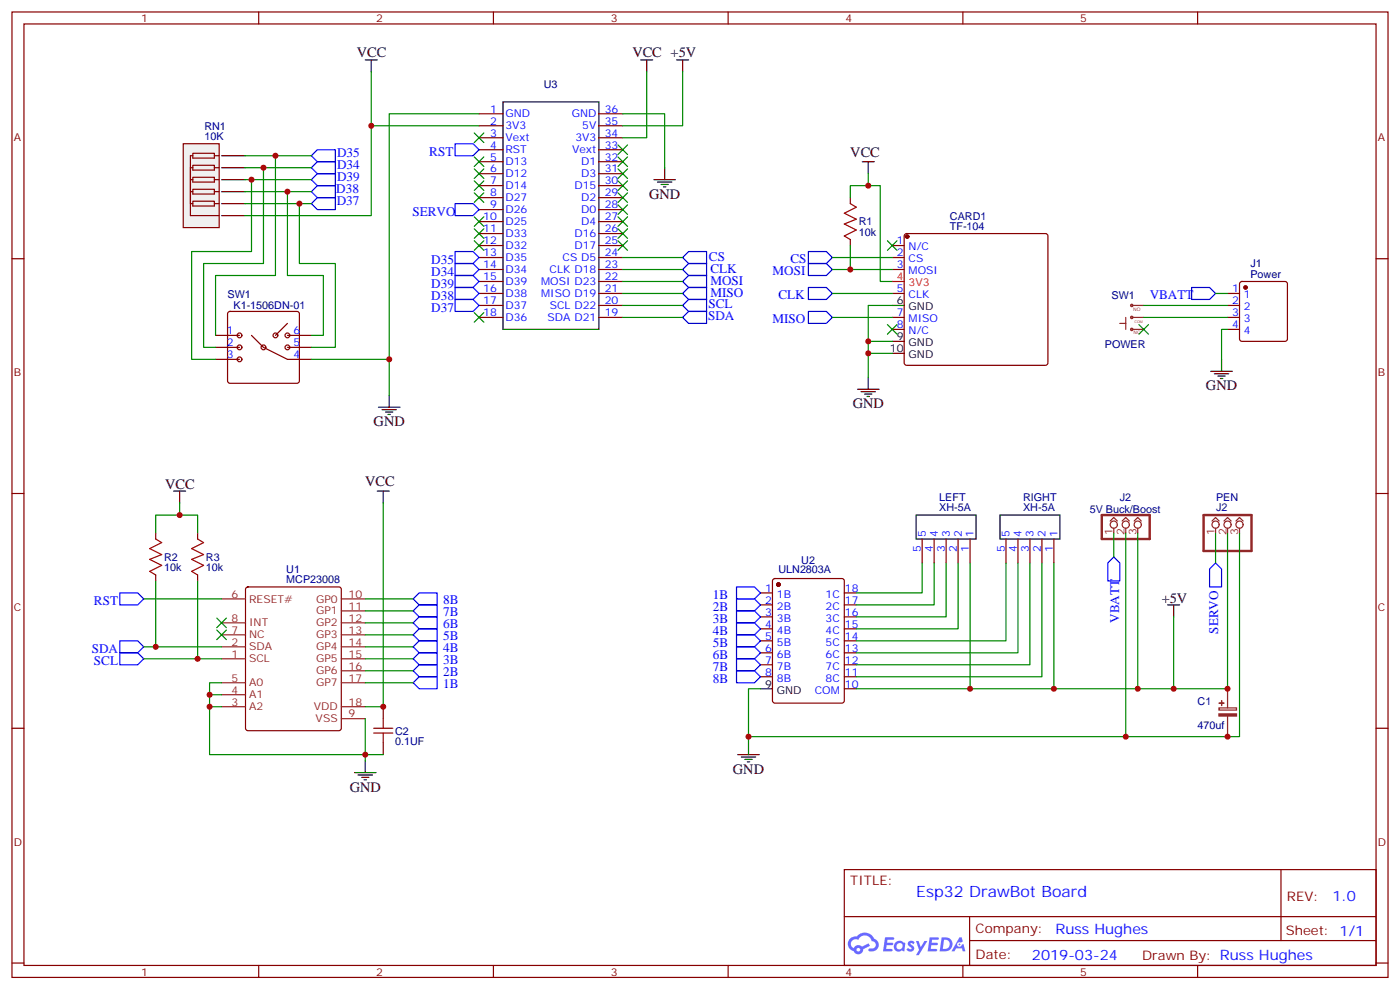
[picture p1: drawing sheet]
<svg xmlns="http://www.w3.org/2000/svg" width="412mm" height="292mm" viewBox="0 0 412 292" stroke-linecap="round" stroke-linejoin="round" font-family="sans-serif">
<g fill="none" stroke="#870000" stroke-width=".35">
<path d="M3.5 3.5h405.4v284.4h-405.4zM7.1 7.1h398.2v277.2h-398.2zM76.2 3.5v3.6M145.3 3.5v3.6M214.5 3.5v3.6M283.6 3.5v3.6M352.8 3.5v3.6M3.5 76.2h3.6M405.3 76.2h3.6M3.5 145.3h3.6M405.3 145.3h3.6M3.5 214.5h3.6"/>
<path d="M405.3 214.5h3.6M248.7 256.1h156.6v28.2h-156.6zM377.3 256.1v20.9M248.7 270h156.5M285.6 277h119.6M285.6 270v14.1M3.5 283.6h3.6M76.2 284.3v3.6M145.3 284.3v3.6M214.5 284.3v3.6M283.6 284.3v3.6M352.8 284.3v3.6"/>
<path d="M405.3 283.6h3.6"/>
</g>
<g fill="#5487ff">
<path d="M267.7 277.3a1.22 1.22 0 0 1 1.7 .3l-.4 .5a.47 .47 0 0 0-.3-.4 .47 .47 0 0 0-.5 .2l.1 .3a1.14 1.14 0 0 1 .8 1.7 1.14 1.14 0 0 1-1.9 0l-.2-.2 .5-.5 .7 .4a.29 .29 0 0 0 .3-.3 .29 .29 0 0 0-.2-.3 1.04 1.04 0 0 1-.6-1.7z"/>
<path d="M260.7 276h2.4l.3 .2-.2 .5-1.8 .1-.1 .8h1.5l.3 .4-.3 .4h-1.6l-.2 1.1h1.7l.2 .3-.2 .3-2.6 .1z"/>
<path d="M273.8 276h2.4l.3 .2-.1 .5-1.8 .1-.2 .8h1.6l.3 .4-.4 .4h-1.6l-.1 1.1h1.7l.2 .3-.2 .3-2.6 .1z"/>
<path d="M282.6 276.1h.7l.3 1.2-.6 .3a.69 .69 0 0 0-1 .3 .69 .69 0 0 0 .4 1 .69 .69 0 0 0 .9-.7l.5-.2 .6 2.2h-.8l-.2-.9h-1.8l-.5 .9h-.8z"/>
<path d="M269.8 277.1h.8l.6 1.8 1.1-1.8h.9l-2.6 4.2h-.8l.9-1.5z"/>
<path d="M277.4 276.1l-.6 4.1h1.3a2.11 2.11 0 0 0 2.5-2.1 2.11 2.11 0 0 0-2.5-2zM278.1 276.8a1.39 1.39 0 0 1 1.7 1.4 1.39 1.39 0 0 1-1.8 1.3h-.3z"/>
<path d="M263.7 277.7a1.54 1.54 0 0 0-.1 2.1 1.54 1.54 0 0 0 2.2 .2l.6 .2 .3-2.3-.2-.2-.4-.1a1.49 1.49 0 0 0-2.4 .1zM264 278.7a.94 .94 0 0 1 1.8 0 .94 .94 0 0 1-1.8 0z"/>
<path d="M250.4 276.4a2.18 2.18 0 0 0 1.1 3.7 1.44 1.44 0 0 0 1.6 1 1.44 1.44 0 0 0 1.2-1.5l2-1-.5-.8-1.9 1a1.47 1.47 0 0 0-2.4 .4 1.39 1.39 0 0 1-.7-1.9 1.39 1.39 0 0 1 2-.5 2.12 2.12 0 0 1 2.2-1.3 2.12 2.12 0 0 1 1.9 1.7 1.14 1.14 0 0 1 1.1 1.4 1.14 1.14 0 0 1-1.7 .8 .43 .43 0 0 0-.5 .3 .43 .43 0 0 0 .4 .5 1.98 1.98 0 0 0 2.5-1.2 1.98 1.98 0 0 0-1.2-2.5 3.1 3.1 0 0 0-5.3-.7l-.9 .1zM252.3 279.7a.55 .55 0 0 1 1.1 0 .55 .55 0 0 1-1.1 0z"/>
<circle cx="282.6" cy="278.1" r=".26"/>
</g>
<g fill="none" stroke="#870000" stroke-width=".35">
<path d="M141.1 37h7.1M141.1 33.5h7.1M176.4 37h7M176.4 33.5h7M141.1 40.6h7.1M141.1 44.1h7.1M141.1 47.6h7.1M141.1 51.2h7.1M141.1 54.7h7.1M141.1 58.2h7.1M176.4 40.6h7M176.4 44.1h7"/>
<path d="M176.4 47.6h7M176.4 51.2h7M176.4 54.7h7M176.4 58.2h7M141.1 72.3h7.1M141.1 75.8h7.1M141.1 79.4h7.1M141.1 61.7h7.1M141.1 65.3h7.1M141.1 68.8h7.1M176.4 72.3h7M176.4 75.8h7"/>
<path d="M176.4 79.4h7M176.4 61.7h7M176.4 65.3h7M176.4 68.8h7M262.8 72.3h3.5M262.8 75.8h3.5M262.8 79.4h3.5M266.6 69l.5-.2h40.9l.5 .2 .2 .5v37.4l-.3 .5-.4 .2h-40.9l-.5-.2-.3-.5v-37.4zM63.5 98.8h7.1M67.3 91.9l.4-.2h19.8l.5 .2 .2 .5v19.8l-.2 .5-.5 .2h-19.8l-.5-.2-.2-.5v-19.8zM74.1 98.8l3.5 3.5 7.1 3.5h7M84.7 95.2l-3.6 3.6"/>
<path d="M84.7 98.8h7M141.1 86.4h7.1M141.1 90h7.1M141.1 93.5h7.1M141.1 82.9h7.1M176.4 86.4h7M176.4 90h7M176.4 93.5h7M176.4 82.9h7M262.8 86.4h3.5M262.8 93.5h3.5M262.8 97h3.5"/>
<path d="M361.6 86.4h3.5M361.6 90h3.5M361.6 93.5h3.5M361.6 97h3.5M365.4 83.1l.4-.2h12.7l.5 .2 .2 .5v16.2l-.2 .5-.5 .2h-12.7l-.5-.2-.2-.5v-16.2zM63.5 102.3h7.1M63.5 105.8h7.1M84.7 102.3h7M271.6 158.8v7M275.2 158.8v7M278.7 158.8v7M282.2 158.8v7"/>
<path d="M285.8 158.8v7M296.3 158.8v7M299.9 158.8v7M303.4 158.8v7M306.9 158.8v7M310.4 158.8v7M72.6 173.1l.4-.2h26.8l.7 .4v41.2l-.4 .6-27.1 .1-.6-.5-.1-41.1zM224 174.6h3.5M224 178.2h3.5M227.8 170.6l.4-.2h19.8l.7 .4v35.6l-.5 .6-20 .1-.6-.5-.1-35.5zM248.7 174.6h3.5M248.7 178.2h3.5"/>
<path d="M224 181.7h3.5M224 185.2h3.5M224 188.7h3.5M224 192.3h3.5M224 195.8h3.5M224 199.3h3.5M248.7 181.7h3.5M248.7 185.2h3.5M248.7 188.7h3.5M248.7 192.3h3.5M248.7 195.8h3.5M248.7 199.3h3.5"/>
<path d="M112.9 208.1v3.6M112.9 218.7v3.5M248.7 202.8h3.5"/>
<circle cx="70.6" cy="98.8" r=".71"/>
<circle cx="81.1" cy="98.8" r=".71"/>
<circle cx="84.7" cy="98.8" r=".71"/>
<circle cx="70.6" cy="105.8" r=".71"/>
<circle cx="70.6" cy="102.3" r=".71"/>
<circle cx="77.6" cy="102.3" r=".71"/>
<circle cx="84.7" cy="102.3" r=".71"/>
</g>
<g fill="none" stroke="#8c2424" stroke-width=".35">
<path d="M329.8 95.2h1.8M331.6 93.5v3.5M333.4 97h3.5M333.4 93.5h3.5M333.4 90h3.5M327 153.5l1.1-1.1 1 1.1M328.1 155.6v1.4M330.6 153.5l1-1.1 1.1 1.1M331.6 155.6v1.4M334.1 153.5l1-1.1 1.1 1.1M335.1 155.6v1.4M357 153.5l1.1-1.1 1 1.1"/>
<path d="M358.1 155.6v1.4M360.5 153.5l1.1-1.1 1.1 1.1M361.6 155.6v1.4M364.1 153.5l1-1.1 1.1 1.1M365.1 155.6v1.4M65.3 176.4h7M100.5 176.4h7.1M100.5 179.9h7.1M65.3 183.4h7M65.3 187h7M65.3 190.5h7M65.3 194h7"/>
<path d="M100.5 183.4h7.1M100.5 187h7.1M100.5 190.5h7.1M100.5 194h7.1M100.5 197.6h7.1M65.3 201.1h7M65.3 208.1h7M65.3 204.6h7M100.5 201.1h7.1M100.5 208.1h7.1M100.5 211.7h7.1M359.1 208.5h5.1v.6h-5.1z"/>
<path d="M361.6 202.8v5.7M361.6 211v6"/>
<circle cx="333.4" cy="90" r=".35"/>
<circle cx="333.4" cy="97" r=".35"/>
<circle cx="333.4" cy="93.5" r=".35"/>
<circle cx="328.1" cy="154.5" r="1.06"/>
<circle cx="331.6" cy="154.5" r="1.06"/>
<circle cx="335.1" cy="154.5" r="1.06"/>
<circle cx="358.1" cy="154.5" r="1.06"/>
<circle cx="361.6" cy="154.5" r="1.06"/>
<circle cx="365.1" cy="154.5" r="1.06"/>
</g>
<g fill="#870000" stroke="#870000" stroke-width=".35">
<circle cx="229.3" cy="172.2" r=".53"/>
<circle cx="366.9" cy="84.7" r=".53"/>
<circle cx="267.2" cy="69.7" r=".53"/>
</g>
<path d="M148.2 30h28.2v67h-28.2zM262.8 90h3.5M262.8 100.5h3.5M262.8 104.1h3.5M269.9 151.7h17.6v7.1h-17.6zM294.6 151.7h17.6v7.1h-17.6zM224 202.8h3.5" fill="none" stroke="#000" stroke-width=".35"/>
<path d="M324.6 151.7h14.1v7.1h-14.1zM354.5 151.7h14.2v10.6h-14.2z" fill="none" stroke="#8c2424" stroke-width=".71"/>
<g fill="#8c2424" stroke="#8c2424" stroke-width=".35">
<path d="M359.1 210.3h5.1v.6h-5.1z"/>
<path d="M359.1 207.1h1.4z"/>
<path d="M359.8 206.4l.1 1.4z"/>
</g>
<path d="M110.1 214.5h5.6M110.1 215.9h5.6M112.9 211.7v2.8M112.9 215.9v2.8" fill="none" stroke="#a10000" stroke-width=".35"/>
<path d="M262.8 82.9h3.5" fill="none" stroke="#f00" stroke-width=".35"/>
<path d="M54 42.3h10.6v24.7h-10.6z" fill="#f0f0f0" stroke="#870000" stroke-width=".35"/>
<g fill="none" stroke="#870000" stroke-width=".35">
<path d="M56.1 60h.7M56.1 56.4h.7M56.1 52.9h.7M56.1 49.4h.7M56.8 59.3h6.3v1.4h-6.3zM56.8 55.7h6.3v1.5h-6.3zM56.8 52.2h6.3v1.4h-6.3zM56.8 48.7h6.3v1.4h-6.3zM56.8 45.2h6.3v1.4h-6.3zM56.8 45.9h-.7v17.6h8.5M63.1 60h1.5M63.1 56.4h1.5"/>
<path d="M63.1 52.9h1.5M63.1 49.4h1.5M63.1 45.9h1.5M250.5 58.2v1.8M250.5 70.6v1.7M45.9 157v1.8M58.2 157v1.8M45.9 169.3v1.8M58.2 169.3v1.8"/>
</g>
<g fill="none" stroke="#000" stroke-width=".35">
<path d="M107.6 17.6h3.5M109.4 17.6v3.6M188.7 17.6h3.6M190.5 17.6v3.6M199.3 17.6h3.5M201.1 17.6v3.6M65.3 60h7M65.3 56.4h7M65.3 52.9h7M65.3 49.4h7M65.3 45.9h7M192.6 52.9h6.4"/>
<path d="M193.7 53.6h4.2M194.7 54.3h2.1M195.4 55h.7M195.8 49.4v3.5M254 47.6h3.5M255.8 47.6v3.6M65.3 63.5h7M111.5 119.9h6.3M114.7 116.4v3.5M252.6 114.7h6.3M253.6 115.4h4.3M254.7 116.1h2.1"/>
<path d="M255.4 116.8h.7M255.8 111.1v3.6M356.7 109.4h6.3M357.7 110.1h4.2M358.8 110.8h2.1M359.5 111.5h.7M359.8 105.8v3.6M112.5 120.7h4.3M113.6 121.4h2.1M114.3 122.1h.7M51.2 144.6h3.5M52.9 144.6v3.6"/>
<path d="M111.1 144.6h3.6M112.9 144.6v3.6M344 178.2h3.5M345.7 178.2v3.5M220.5 218.7v3.5M104.4 227.5h6.4M105.5 228.2h4.2M106.5 229h2.2M107.2 229.7h.7M107.6 224v3.5M217.3 222.2h6.4M218.4 223h4.2"/>
<path d="M219.4 223.7h2.1M220.1 224.4h.7"/>
</g>
<path d="M250.5 60l1.7 1-3.5 1.8 3.5 1.8-3.5 1.4 3.5 1.7-3.5 1.8 1.8 1.1M45.9 158.8l1.7 1-3.5 1.8 3.5 1.7-3.5 1.4 3.5 1.8-3.5 1.8 1.8 1M58.2 158.8l1.8 1-3.6 1.8 3.6 1.7-3.6 1.4 3.6 1.8-3.6 1.8 1.8 1" fill="none" stroke="#a10000" stroke-width=".35"/>
<g fill="none" stroke="#00f" stroke-width=".35">
<path d="M91.7 45.9l1.8-1.8h5.3v3.5h-5.3zM91.7 52.9l1.8-1.7h5.3v3.5h-5.3zM91.7 49.4l1.8-1.8h5.3v3.6h-5.3zM91.7 56.4l1.8-1.7h5.3v3.5h-5.3zM91.7 60l1.8-1.8h5.3v3.5h-5.3zM134.1 42.3h5.2l1.8 1.8-1.8 1.8h-5.2zM134.1 60h5.2l1.8 1.7-1.8 1.8h-5.2zM134.1 77.6h5.2l1.8 1.8-1.8 1.7h-5.2zM134.1 74.1h5.2l1.8 1.7-1.8 1.8h-5.2zM201.1 75.8l1.7-1.7h5.3v3.5h-5.3zM201.1 79.4l1.7-1.8h5.3v3.5h-5.3zM238.1 77.6h5.3l1.8 1.8-1.8 1.7h-5.3z"/>
<path d="M238.1 74.1h5.3l1.8 1.7-1.8 1.8h-5.3zM134.1 88.2h5.2l1.8 1.8-1.8 1.7h-5.2zM134.1 84.7h5.2l1.8 1.7-1.8 1.8h-5.2zM134.1 81.1h5.2l1.8 1.8-1.8 1.8h-5.2zM201.1 93.5l1.7-1.8h5.3v3.5h-5.3zM201.1 90l1.7-1.8h5.3v3.5h-5.3zM201.1 82.9l1.7-1.8h5.3v3.6h-5.3zM201.1 86.4l1.7-1.7h5.3v3.5h-5.3zM238.1 84.7h5.3l1.8 1.7-1.8 1.8h-5.3zM238.1 91.7h5.3l1.8 1.8-1.8 1.7h-5.3zM351 84.7h5.3l1.8 1.7-1.8 1.8h-5.3zM35.3 174.6h5.3l1.7 1.8-1.7 1.8h-5.3z"/>
<path d="M121.7 179.9l1.8-1.7h5.3v3.5h-5.3zM121.7 176.4l1.8-1.8h5.3v3.6h-5.3zM217 172.9h5.2l1.8 1.7-1.8 1.8h-5.2zM217 176.4h5.2l1.8 1.8-1.8 1.7h-5.2zM217 179.9h5.2l1.8 1.8-1.8 1.7h-5.2zM326.3 165.8l1.8-1.8 1.7 1.8v5.3h-3.5zM358.1 165.8l1.7 1.8v5.3h-3.5v-5.3zM35.3 188.7h5.3l1.7 1.8-1.7 1.8h-5.3zM35.3 192.3h5.3l1.7 1.7-1.7 1.8h-5.3zM121.7 197.6l1.8-1.8h5.3v3.5h-5.3zM121.7 194l1.8-1.7h5.3v3.5h-5.3zM121.7 190.5l1.8-1.8h5.3v3.6h-5.3z"/>
<path d="M121.7 187l1.8-1.8h5.3v3.5h-5.3zM121.7 183.4l1.8-1.7h5.3v3.5h-5.3zM217 183.4h5.2l1.8 1.8-1.8 1.8h-5.2zM217 187h5.2l1.8 1.7-1.8 1.8h-5.2zM217 190.5h5.2l1.8 1.8-1.8 1.7h-5.2zM217 194h5.2l1.8 1.8-1.8 1.8h-5.2zM217 197.6h5.2l1.8 1.7-1.8 1.8h-5.2zM121.7 201.1l1.8-1.8h5.3v3.5h-5.3z"/>
</g>
<g fill="none" stroke="#008700" stroke-width=".35">
<path d="M109.4 21.2v15.8M141.1 37h-31.7v26.5h-37.1M141.1 33.5h-26.4v72.3h-23M183.4 33.5h12.4v15.9M190.5 21.2v19.4h-7.1M201.1 21.2v15.8h-17.7M72.3 45.9h19.4M72.3 49.4h19.4M72.3 52.9h19.4M72.3 56.4h19.4M72.3 60h19.4M74.1 52.9v21.2h-17.7v31.7h7.1"/>
<path d="M77.6 49.4v28.2h-17.6v24.7h3.5M81.1 45.9v35.2h-17.6v17.7M84.7 56.4v24.7h10.5v17.7h-3.5M88.2 60v17.6h10.6v24.7h-7.1M255.8 54.7h3.5v28.2h3.5M255.8 51.2v3.5h-5.3v3.5M183.4 75.8h17.7M183.4 79.4h17.7M245.2 75.8h17.6M245.2 79.4h17.6M250.5 72.3v7.1M183.4 90h17.7"/>
<path d="M183.4 93.5h17.7M183.4 86.4h17.7M183.4 82.9h17.7M245.2 93.5h17.6M245.2 86.4h17.6M262.8 90h-7v14.1M336.9 90h24.7M336.9 93.5h24.7M358.1 86.4h3.5M361.6 97h-1.8v8.8M114.7 105.8v10.6M255.8 100.5h7"/>
<path d="M262.8 104.1h-7v7M45.9 157v-5.3h12.3v5.3M52.9 148.2v3.5M112.9 148.2v59.9h-5.3M328.1 157v7M331.6 157v60M335.1 157v45.8M358.1 157v8.8M361.6 157v45.8h-51.2M365.1 157v60h-144.6M42.3 176.4h23M45.9 171.1v19.4"/>
<path d="M58.2 171.1v22.9M107.6 176.4h14.1M107.6 179.9h14.1M271.6 165.8v8.8h-19.4M275.2 165.8v12.4h-23M278.7 165.8v15.9h-26.5M282.2 165.8v19.4h-30M285.8 165.8v37M296.3 165.8v22.9h-44.1M299.9 165.8v26.5h-47.7M303.4 165.8v30h-51.2M306.9 165.8v33.5h-54.7"/>
<path d="M310.4 165.8v37h-58.2M42.3 190.5h23M42.3 194h23M107.6 183.4h14.1M107.6 187h14.1M107.6 190.5h14.1M107.6 194h14.1M107.6 197.6h14.1M345.7 181.7v21.1M61.7 204.6h3.6M61.7 208.1h3.6M65.3 201.1h-3.6v21.1h51.2"/>
<path d="M107.6 201.1h14.1M107.6 211.7v12.3M224 202.8h-3.5v15.9"/>
</g>
<g fill="#c00">
<circle cx="335.1" cy="202.8" r=".88"/>
<circle cx="109.4" cy="37" r=".88"/>
<circle cx="58.2" cy="194" r=".88"/>
<circle cx="255.8" cy="54.7" r=".88"/>
<circle cx="250.5" cy="79.4" r=".88"/>
<circle cx="114.7" cy="105.8" r=".88"/>
<circle cx="220.5" cy="217" r=".88"/>
<circle cx="361.6" cy="217" r=".88"/>
<circle cx="361.6" cy="202.8" r=".88"/>
<circle cx="310.4" cy="202.8" r=".88"/>
<circle cx="84.7" cy="56.4" r=".88"/>
<circle cx="77.6" cy="49.4" r=".88"/>
<circle cx="285.8" cy="202.8" r=".88"/>
<circle cx="81.1" cy="45.9" r=".88"/>
<circle cx="74.1" cy="52.9" r=".88"/>
<circle cx="88.2" cy="60" r=".88"/>
<circle cx="345.7" cy="202.8" r=".88"/>
<circle cx="112.9" cy="208.1" r=".88"/>
<circle cx="61.7" cy="208.1" r=".88"/>
<circle cx="61.7" cy="204.6" r=".88"/>
<circle cx="107.6" cy="222.2" r=".88"/>
<circle cx="255.8" cy="100.5" r=".88"/>
<circle cx="255.8" cy="104.1" r=".88"/>
<circle cx="45.9" cy="190.5" r=".88"/>
<circle cx="52.9" cy="151.7" r=".88"/>
<circle cx="331.6" cy="217" r=".88"/>
</g>
<g fill="#c00" stroke="#008700" stroke-width=".35">
<path d="M63.9 182l2.8 2.9zM66.7 182l-2.8 2.9z"/>
<path d="M63.9 185.6l2.8 2.8zM63.9 188.4l2.8-2.8z"/>
<path d="M335.5 95.6l2.8 2.8zM338.3 95.6l-2.8 2.8z"/>
<path d="M261.4 95.6l2.8 2.8zM261.4 98.4l2.8-2.8z"/>
<path d="M139.7 70.9l2.8 2.8zM139.7 73.7l2.8-2.8z"/>
<path d="M139.7 67.4l2.8 2.8zM142.5 67.4l-2.8 2.8z"/>
<path d="M182 46.2l2.9 2.8zM184.9 46.2l-2.9 2.8z"/>
<path d="M182 49.7l2.9 2.9zM184.9 49.7l-2.9 2.9z"/>
<path d="M182 53.3l2.9 2.8zM184.9 53.3l-2.9 2.8z"/>
<path d="M182 56.8l2.9 2.8zM184.9 56.8l-2.9 2.8z"/>
<path d="M182 60.3l2.9 2.8zM184.9 60.3l-2.9 2.8z"/>
<path d="M182 63.9l2.9 2.8zM184.9 63.9l-2.9 2.8z"/>
<path d="M182 67.4l2.9 2.8zM184.9 67.4l-2.9 2.8z"/>
<path d="M139.7 92.1l2.8 2.8zM142.5 92.1l-2.8 2.8z"/>
<path d="M139.7 46.2l2.8 2.8zM142.5 46.2l-2.8 2.8z"/>
<path d="M139.7 49.7l2.8 2.9zM142.5 49.7l-2.8 2.9z"/>
<path d="M139.7 53.3l2.8 2.8zM142.5 53.3l-2.8 2.8z"/>
<path d="M139.7 56.8l2.8 2.8zM142.5 56.8l-2.8 2.8z"/>
<path d="M139.7 63.9l2.8 2.8zM142.5 63.9l-2.8 2.8z"/>
<path d="M261.4 70.9l2.8 2.8zM261.4 73.7l2.8-2.8z"/>
<path d="M139.7 39.2l2.8 2.8zM142.5 39.2l-2.8 2.8z"/>
<path d="M182 42.7l2.9 2.8zM184.9 42.7l-2.9 2.8z"/>
<path d="M182 70.9l2.9 2.8zM182 73.7l2.9-2.8z"/>
</g>
<text font-size="4.6" fill="#00f" x="269.9" y="264">Esp32 DrawBot Board</text>
<g font-size="4.2">
<text x="105.1" y="16.9">VCC</text>
<text x="186.3" y="16.9">VCC +5V</text>
<text x="250.5" y="46.1">VCC</text>
<text x="191.2" y="58.6">GND</text>
<text x="355.2" y="115">GND</text>
<text x="110.1" y="125.6">GND</text>
<text x="251.2" y="120.3">GND</text>
<text x="48.7" y="143.9">VCC</text>
<text x="107.6" y="143.1">VCC</text>
<text x="342.2" y="177.4">+5V</text>
<text x="215.9" y="227.9">GND</text>
<text x="103" y="233.2">GND</text>
</g>
<g font-size="4.2" fill="#00f">
<text x="392.5" y="265.4">1.0</text>
<text x="310.9" y="274.9">Russ Hughes</text>
<text x="304" y="282.7">2019-03-24</text>
</g>
<g font-size="3.9" fill="#00f">
<text x="99.3" y="46.3">D35</text>
<text x="126.5" y="45.9">RST</text>
<text x="99.3" y="53.4">D39</text>
<text x="99.3" y="49.8">D34</text>
<text x="99" y="56.9">D38</text>
<text x="99.2" y="60.4">D37</text>
<text x="121.5" y="63.5">SERVO</text>
<text x="127.1" y="77.7">D35</text>
<text x="208.8" y="76.8">CS</text>
<text x="232.8" y="77.5">CS</text>
<text x="127.1" y="81.3">D34</text>
<text x="209.3" y="83.9">MOSI</text>
<text x="209.3" y="80.4">CLK</text>
<text x="227.5" y="81">MOSI</text>
<text x="127.1" y="88.3">D38</text>
<text x="127.1" y="84.8">D39</text>
<text x="209.3" y="87.4">MISO</text>
<text x="229.3" y="88.1">CLK</text>
<text x="338.7" y="88">VBATT</text>
<text x="127.1" y="91.9">D37</text>
<text x="208.6" y="94.2">SDA</text>
<text x="208.7" y="90.7">SCL</text>
<text x="227.5" y="95.1">MISO</text>
<text x="27.7" y="178.2">RST</text>
<text x="130.5" y="178">8B</text>
<text x="210" y="176.5">1B</text>
<text x="130.5" y="185">6B</text>
<text x="130.5" y="181.5">7B</text>
<text x="210" y="180.1">2B</text>
<text x="210" y="183.6">3B</text>
<text x="329.7" y="183.4" transform="rotate(-90 329.7 183.4)">VBATT</text>
<text x="130.5" y="188.6">5B</text>
<text x="210" y="187.1">4B</text>
<text x="210" y="190.6">5B</text>
<text x="358.8" y="186.7" transform="rotate(-90 358.8 186.7)">SERVO</text>
<text x="27" y="192.3">SDA</text>
<text x="27.7" y="195.8">SCL</text>
<text x="130.5" y="195.6">3B</text>
<text x="130.5" y="192.1">4B</text>
<text x="210" y="194.2">6B</text>
<text x="210" y="197.7">7B</text>
<text x="130.5" y="202.7">1B</text>
<text x="130.5" y="199.1">2B</text>
<text x="210" y="201.2">8B</text>
</g>
<g font-size="3.9" fill="#800">
<text x="250.5" y="260.7">TITLE:</text>
<text x="379.1" y="265.4">REV:</text>
<text x="287.4" y="274.9">Company:</text>
<text x="378.7" y="275.5">Sheet: 1/1</text>
<text x="287.4" y="282.6">Date:</text>
<text x="336.4" y="282.7">Drawn By: Russ Hughes</text>
</g>
<g font-size="3.2" fill="#800">
<text x="41.6" y="6.5">1</text>
<text x="110.8" y="6.5">2</text>
<text x="179.9" y="6.5">3</text>
<text x="249.1" y="6.5">4</text>
<text x="318.2" y="6.5">5</text>
<text x="4.1" y="41.6">A</text>
<text x="405.9" y="41.6">A</text>
<text x="4.1" y="110.8">B</text>
<text x="405.9" y="110.8">B</text>
<text x="4.1" y="179.9">C</text>
<text x="405.9" y="179.9">C</text>
<text x="4.1" y="249.1">D</text>
<text x="405.9" y="249.1">D</text>
<text x="41.6" y="287.3">1</text>
<text x="110.8" y="287.3">2</text>
<text x="179.9" y="287.3">3</text>
<text x="249.1" y="287.3">4</text>
<text x="318.2" y="287.3">5</text>
</g>
<g font-size="3.2" fill="#000080">
<text x="160.2" y="25.8">U3</text>
<text x="60.2" y="41.3">10K</text>
<text x="60.2" y="38.2">RN1</text>
<text x="279.8" y="64.7">CARD1</text>
<text x="252.9" y="69.6">10k</text>
<text x="252.9" y="66.4">R1</text>
<text x="279.8" y="67.7">TF-104</text>
<text x="368.3" y="81.8">Power</text>
<text x="368.3" y="78.6">J1</text>
<text x="67" y="87.7">SW1</text>
<text x="327.4" y="88.2">SW1</text>
<text x="68.8" y="91.1">K1-1506DN-01</text>
<text x="325.5" y="102.6">POWER</text>
<text x="276.7" y="147.5">LEFT</text>
<text x="301.4" y="147.5">RIGHT</text>
<text x="329.9" y="147.6">J2</text>
<text x="358.2" y="147.6">PEN</text>
<text x="276.7" y="150.6">XH-5A</text>
<text x="301.4" y="150.6">XH-5A</text>
<text x="321" y="151.2">5V Buck/Boost</text>
<text x="358.2" y="150.6">J2</text>
<text x="48.3" y="165.2">R2</text>
<text x="60.7" y="165.2">R3</text>
<text x="236" y="166.1">U2</text>
<text x="48.3" y="168.3">10k</text>
<text x="60.7" y="168.3">10k</text>
<text x="84.3" y="171.8">MCP23008</text>
<text x="84.3" y="168.6">U1</text>
<text x="229.3" y="168.8">ULN2803A</text>
<text x="352.8" y="207.6">C1</text>
<text x="352.8" y="214.7">470uf</text>
<text x="116.4" y="219.5">0.1UF</text>
<text x="116.4" y="216.4">C2</text>
</g>
<g font-size="3.2" fill="#00f">
<text x="144.4" y="33.2">1</text>
<text x="148.9" y="34.6">GND</text>
<text x="168.4" y="34.6">GND</text>
<text x="178.2" y="33.2">36</text>
<text x="144.4" y="36.7">2</text>
<text x="144.4" y="40.2">3</text>
<text x="148.9" y="38.1">3V3</text>
<text x="148.9" y="41.6">Vext</text>
<text x="169.5" y="41.6">3V3</text>
<text x="171.5" y="38.1">5V</text>
<text x="178.2" y="40.2">34</text>
<text x="178.2" y="36.7">35</text>
<text x="144.4" y="43.7">4</text>
<text x="144.4" y="47.3">5</text>
<text x="148.9" y="45.2">RST</text>
<text x="168.5" y="45.2">Vext</text>
<text x="178.2" y="47.3">32</text>
<text x="178.2" y="43.7">33</text>
<text x="144.4" y="50.8">6</text>
<text x="148.9" y="48.7">D13</text>
<text x="148.9" y="52.2">D12</text>
<text x="171.2" y="52.2">D3</text>
<text x="171.2" y="48.7">D1</text>
<text x="178.2" y="50.8">31</text>
<text x="144.4" y="54.3">7</text>
<text x="144.4" y="57.9">8</text>
<text x="148.9" y="55.7">D14</text>
<text x="148.9" y="59.3">D27</text>
<text x="169.2" y="55.7">D15</text>
<text x="171.2" y="59.3">D2</text>
<text x="178.2" y="57.9">29</text>
<text x="178.2" y="54.3">30</text>
<text x="142.4" y="64.9">10</text>
<text x="144.4" y="61.4">9</text>
<text x="148.9" y="62.8">D26</text>
<text x="171.2" y="62.8">D0</text>
<text x="178.2" y="64.9">27</text>
<text x="178.2" y="61.4">28</text>
<text x="142.4" y="68.4">11</text>
<text x="142.4" y="72">12</text>
<text x="148.9" y="66.3">D25</text>
<text x="148.9" y="69.9">D33</text>
<text x="169.2" y="69.9">D16</text>
<text x="171.2" y="66.3">D4</text>
<text x="178.2" y="72">25</text>
<text x="178.2" y="68.4">26</text>
<text x="264.2" y="72">1</text>
<text x="142.4" y="75.5">13</text>
<text x="148.9" y="73.4">D32</text>
<text x="148.9" y="76.9">D35</text>
<text x="165.7" y="76.9">CS D5</text>
<text x="169.2" y="73.4">D17</text>
<text x="178.2" y="75.5">24</text>
<text x="264.2" y="75.5">2</text>
<text x="267.7" y="73.7">N/C</text>
<text x="267.7" y="77.3">CS</text>
<text x="142.4" y="79">14</text>
<text x="142.4" y="82.6">15</text>
<text x="148.9" y="80.4">D34</text>
<text x="148.9" y="84">D39</text>
<text x="159.4" y="84">MOSI D23</text>
<text x="161.9" y="80.4">CLK D18</text>
<text x="178.2" y="82.6">22</text>
<text x="178.2" y="79">23</text>
<text x="264.2" y="79">3</text>
<text x="267.7" y="80.8">MOSI</text>
<text x="142.4" y="86.1">16</text>
<text x="142.4" y="89.6">17</text>
<text x="148.9" y="87.5">D38</text>
<text x="159.4" y="87.5">MISO D19</text>
<text x="178.2" y="89.6">20</text>
<text x="178.2" y="86.1">21</text>
<text x="264.2" y="86.1">5</text>
<text x="267.7" y="87.8">CLK</text>
<text x="362.9" y="86.1">1</text>
<text x="362.9" y="89.6">2</text>
<text x="366.4" y="87.8">1</text>
<text x="142.4" y="93.1">18</text>
<text x="148.9" y="91">D37</text>
<text x="148.9" y="94.5">D36</text>
<text x="161.3" y="94.5">SDA D21</text>
<text x="161.9" y="91">SCL D22</text>
<text x="178.2" y="93.1">19</text>
<text x="264.2" y="93.1">7</text>
<text x="267.7" y="94.9">MISO</text>
<text x="362.9" y="93.1">3</text>
<text x="366.4" y="91.4">2</text>
<text x="366.4" y="94.9">3</text>
<text x="66.8" y="98.4">1</text>
<text x="66.8" y="102">2</text>
<text x="86.4" y="102">5</text>
<text x="86.4" y="98.4">6</text>
<text x="264.2" y="96.7">8</text>
<text x="267.7" y="98.4">N/C</text>
<text x="362.9" y="96.7">4</text>
<text x="366.4" y="98.4">4</text>
<text x="66.8" y="105.5">3</text>
<text x="86.4" y="105.5">4</text>
<text x="272.7" y="158" transform="rotate(-90 272.7 158)">5</text>
<text x="276.2" y="158" transform="rotate(-90 276.2 158)">4</text>
<text x="279.8" y="158" transform="rotate(-90 279.8 158)">3</text>
<text x="283.3" y="158" transform="rotate(-90 283.3 158)">2</text>
<text x="286.8" y="158" transform="rotate(-90 286.8 158)">1</text>
<text x="297.4" y="158" transform="rotate(-90 297.4 158)">5</text>
<text x="300.9" y="158" transform="rotate(-90 300.9 158)">4</text>
<text x="304.4" y="158" transform="rotate(-90 304.4 158)">3</text>
<text x="308" y="158" transform="rotate(-90 308 158)">2</text>
<text x="311.5" y="158" transform="rotate(-90 311.5 158)">1</text>
<text x="271.3" y="162.5" transform="rotate(-90 271.3 162.5)">5</text>
<text x="274.8" y="162.5" transform="rotate(-90 274.8 162.5)">4</text>
<text x="278.3" y="162.5" transform="rotate(-90 278.3 162.5)">3</text>
<text x="281.9" y="162.5" transform="rotate(-90 281.9 162.5)">2</text>
<text x="285.4" y="162.5" transform="rotate(-90 285.4 162.5)">1</text>
<text x="296" y="162.5" transform="rotate(-90 296 162.5)">5</text>
<text x="299.5" y="162.5" transform="rotate(-90 299.5 162.5)">4</text>
<text x="303" y="162.5" transform="rotate(-90 303 162.5)">3</text>
<text x="306.6" y="162.5" transform="rotate(-90 306.6 162.5)">2</text>
<text x="310.1" y="162.5" transform="rotate(-90 310.1 162.5)">1</text>
<text x="225.3" y="174.3">1</text>
<text x="225.3" y="177.8">2</text>
<text x="228.8" y="176">1B</text>
<text x="228.8" y="179.6">2B</text>
<text x="243.2" y="179.6">2C</text>
<text x="243.2" y="176">1C</text>
<text x="248.9" y="177.8">17</text>
<text x="248.9" y="174.3">18</text>
<text x="225.3" y="181.3">3</text>
<text x="225.3" y="184.9">4</text>
<text x="228.8" y="183.1">3B</text>
<text x="243.2" y="183.1">3C</text>
<text x="248.9" y="184.9">15</text>
<text x="248.9" y="181.3">16</text>
<text x="225.3" y="188.4">5</text>
<text x="225.3" y="191.9">6</text>
<text x="228.8" y="186.6">4B</text>
<text x="228.8" y="190.1">5B</text>
<text x="243.2" y="190.1">5C</text>
<text x="243.2" y="186.6">4C</text>
<text x="248.9" y="191.9">13</text>
<text x="248.9" y="188.4">14</text>
<text x="225.3" y="195.4">7</text>
<text x="228.8" y="193.7">6B</text>
<text x="228.8" y="197.2">7B</text>
<text x="243.2" y="197.2">7C</text>
<text x="243.2" y="193.7">6C</text>
<text x="248.9" y="195.4">12</text>
<text x="225.3" y="199">8</text>
<text x="228.8" y="200.7">8B</text>
<text x="243.2" y="200.7">8C</text>
<text x="248.9" y="202.5">10</text>
<text x="248.9" y="199">11</text>
<text x="240" y="204.3">COM</text>
</g>
<g font-size="3.2" fill="#f00">
<text x="264.2" y="82.6">4</text>
<text x="267.7" y="84.3">3V3</text>
</g>
<g font-size="3.2">
<text x="264.2" y="89.6">6</text>
<text x="267.7" y="91.4">GND</text>
<text x="264.2" y="100.2">9</text>
<text x="267.7" y="102">GND</text>
<text x="262.1" y="103.7">10</text>
<text x="267.7" y="105.5">GND</text>
<text x="225.3" y="202.5">9</text>
<text x="228.8" y="204.3">GND</text>
</g>
<g font-size="3.2" fill="#8d2323">
<text x="327.7" y="157.6" transform="rotate(-90 327.7 157.6)">1</text>
<text x="331.3" y="157.6" transform="rotate(-90 331.3 157.6)">2</text>
<text x="334.8" y="157.6" transform="rotate(-90 334.8 157.6)">3</text>
<text x="357.7" y="157.6" transform="rotate(-90 357.7 157.6)">1</text>
<text x="361.2" y="157.6" transform="rotate(-90 361.2 157.6)">2</text>
<text x="364.8" y="157.6" transform="rotate(-90 364.8 157.6)">3</text>
<text x="68.2" y="176">6</text>
<text x="73.4" y="177.4">RESET#</text>
<text x="93.1" y="177.4">GP0</text>
<text x="102.7" y="176">10</text>
<text x="102.7" y="179.6">11</text>
<text x="68.2" y="183.1">8</text>
<text x="73.4" y="184.5">INT</text>
<text x="93.1" y="181">GP1</text>
<text x="93.1" y="184.5">GP2</text>
<text x="102.7" y="183.1">12</text>
<text x="68.2" y="190.1">2</text>
<text x="68.2" y="186.6">7</text>
<text x="73.4" y="191.6">SDA</text>
<text x="73.4" y="188">NC</text>
<text x="93.1" y="188">GP3</text>
<text x="93.1" y="191.6">GP4</text>
<text x="102.7" y="186.6">13</text>
<text x="102.7" y="190.1">14</text>
<text x="68.2" y="193.7">1</text>
<text x="73.4" y="195.1">SCL</text>
<text x="93.1" y="195.1">GP5</text>
<text x="102.7" y="193.7">15</text>
<text x="102.7" y="197.2">16</text>
<text x="68.2" y="200.7">5</text>
<text x="73.4" y="202.1">A0</text>
<text x="93.1" y="198.6">GP6</text>
<text x="93.1" y="202.1">GP7</text>
<text x="102.7" y="200.7">17</text>
<text x="68.2" y="204.3">4</text>
<text x="68.2" y="207.8">3</text>
<text x="73.4" y="205.7">A1</text>
<text x="73.4" y="209.2">A2</text>
<text x="92.4" y="209.2">VDD</text>
<text x="102.7" y="207.8">18</text>
<text x="93" y="212.7">VSS</text>
<text x="102.7" y="211.3">9</text>
</g>
<g font-size="1.4" fill="#8d2323">
<text x="333.8" y="91.5">NO</text>
<text x="333.9" y="98.5">NC</text>
</g>
<text font-size="1.1" fill="#8d2323" x="334.2" y="95.1">COM</text>
</svg>
